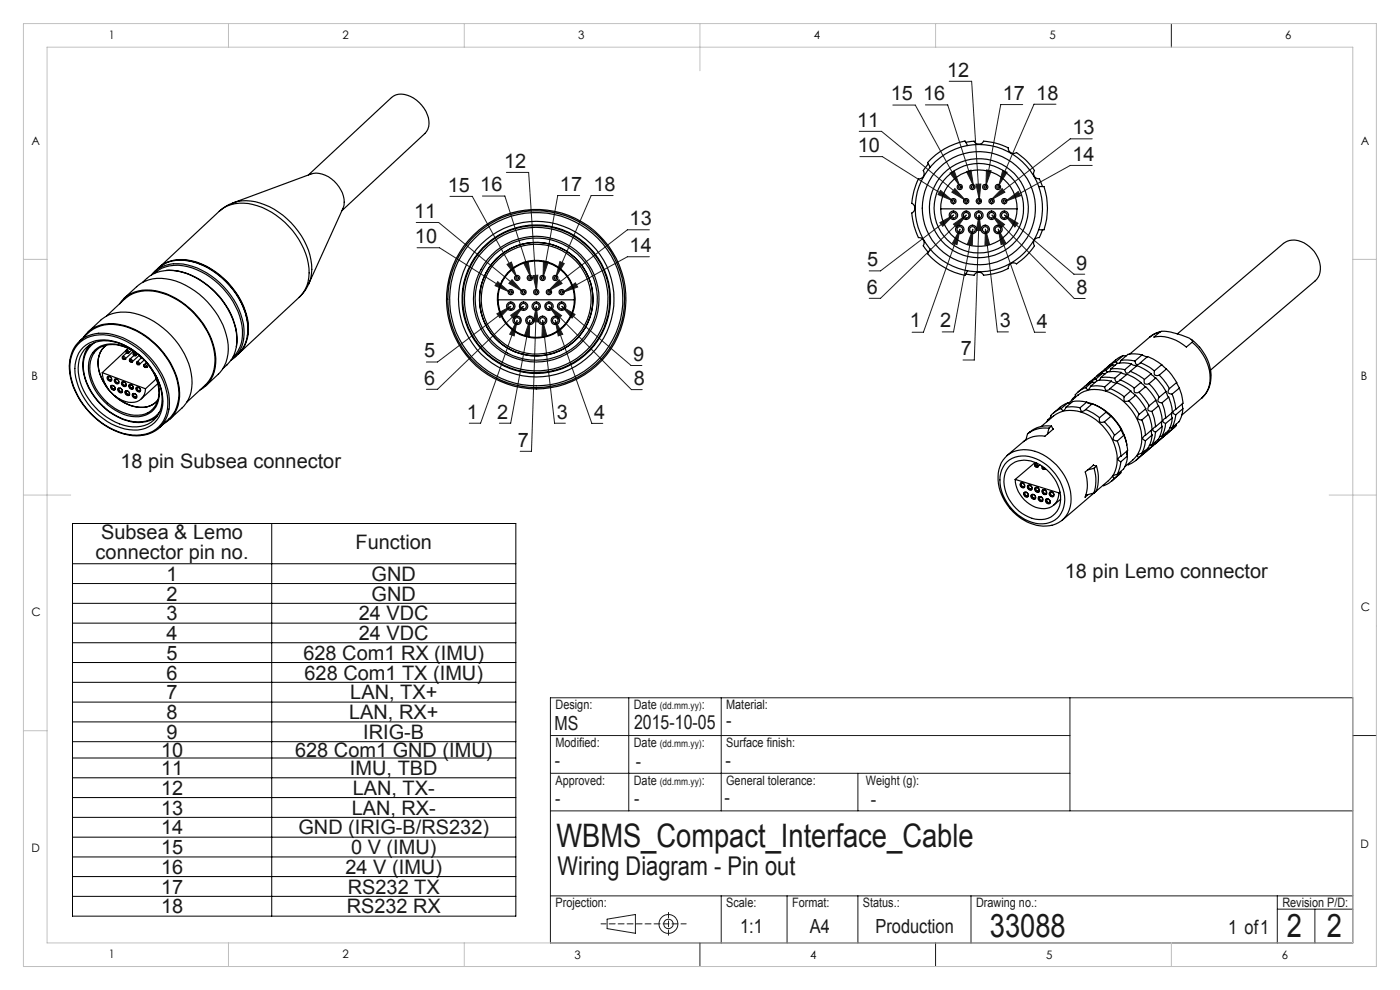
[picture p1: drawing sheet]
<svg xmlns="http://www.w3.org/2000/svg" width="297mm" height="210mm" viewBox="0 0 297 210" stroke-linecap="round" stroke-linejoin="round" font-family="sans-serif">
<g fill="none" stroke="#191924" stroke-width=".21">
<path d="M201.4 17.2h4.7l1.7 25.2M248.5 5v5M107.4 36.6h4.7l1.7 25.1M182.3 27.9h4.7l17.8 14.6M182.4 33.2h4.8l14.9 9.4M189.4 22.3h4.8l9.4 17.1M196.3 22.3h4.7l5.5 17.1M201.5 36.7l.9-.5 1.2 3.2zM202.6 40l2.2 2.5-2.9-1.7zM205 36.4l1-.3 .5 3.3zM207 39.1l1.1-.1-.3 3.4zM209.3 36l1 .2-1.1 3.2z"/>
<path d="M212.6 40l.6 .8-2.9 1.6zM212.7 36.2l.9 .3-1.7 2.9zM217 22.2h-4.7l-3.1 17.2M224 22.1h-4.6l-7.5 17.3M231.7 35.1h-4.7l-13.6 7.6M231.7 29.4h-4.7l-16.7 13M88.3 47.2h4.8l17.7 14.6M88.5 52.6h4.7l14.9 9.3M95.5 41.7h4.7l9.4 17M102.3 41.6h4.8l5.5 17.1M105.6 59.8l2.5 2.1-3.1-1.3zM107.6 56.1l.9-.5 1.1 3.1z"/>
<path d="M108.6 59.3l2.2 2.5-2.9-1.7zM111.1 55.7l.9-.3 .6 3.3zM113.1 58.4h1l-.3 3.3zM115.3 55.4l1 .2-1.1 3.1zM118.6 59.3l.6 .8-2.9 1.6zM118.8 55.5l.9 .4-1.8 2.8zM123 41.5h-4.7l-3.1 17.2M130.1 41.5h-4.7l-7.5 17.2M137.8 48.7h-4.7l-16.8 13M137.8 54.5h-4.7l-13.7 7.5M199.4 47.2l2.9-1.6-2.3 2.4zM199.5 40.4l2.6 2.2-3.1-1.3z"/>
<path d="M202.3 47.5l2.7-1.9-2 2.7zM202.3 45.6l-15.5 11.9h-2.4M203.7 48.6l-7.8 21.9h-2.4M203.7 48.6l-.7 3.3-.9-.3zM205 45.6l-18.2 17.7h-2.4M206.4 48.6l-4.1 21.8h-2.4M206.4 48.6l-.1 3.4-1.1-.2zM207.7 45.6l-1 30.8h-2.4M207.7 45.6l.4 3.3h-1zM209.1 48.6l2.5 21.8h2.3M209.1 48.6l.8 3.2-.9 .2zM210.4 45.6l17.5 17.7h2.3"/>
<path d="M210.4 45.6l2.7 2-.7 .7zM211.8 48.6l7.7 21.9h2.3M211.8 48.6l1.6 3-1 .3zM213.1 45.6l14.7 12.6h2.3M213.1 45.6l2.9 1.8-.7 .7zM213.4 42.7l2.6-2.1 .5 .9zM105.4 66.6l3-1.6-2.4 2.4zM108.3 66.9l2.8-1.9-2.1 2.6zM108.4 65l-15.6 11.8h-2.3M109.7 68l-.6 3.3-1-.4zM109.7 68l-7.7 21.8h-2.4M111.1 65l-18.3 17.6h-2.3"/>
<path d="M112.4 68l-.1 3.3-1-.2zM112.4 68l-4.1 21.8h-2.4M113.8 65l.4 3.3h-1.1zM113.8 65l-1.1 30.7h-2.4M115.1 68l.9 3.2-1 .1zM115.1 68l2.6 21.8h2.2M116.5 65l2.6 1.9-.7 .8zM116.5 65l17.4 17.6h2.3M117.8 68l1.6 2.9-1 .4zM117.8 68l7.8 21.8h2.3M119.2 65l2.8 1.7-.6 .8zM119.2 65l14.7 12.5h2.3"/>
<path d="M119.4 62l2.7-2 .5 .9zM116.8 156h110.2M116.8 148h170.2v52h-170.2zM133.4 148v24M153 148v24M227 148v24M286.9 156h5.1M116.8 172h170.2M116.8 164h110.2M182 164v8M116.8 190h170.2M128.8 195l6-1v4l-6-1z"/>
<path d="M153 190v10M167 190v10M182 190v10M206 190v10M271 190v10M271 192.9h16M278.9 192.9v7.1M148.5 200v5M198.5 200v5"/>
<circle cx="141.8" cy="196" r="2.01"/>
<circle cx="141.8" cy="196" r="1"/>
</g>
<g fill="none" stroke="#000" stroke-width=".21">
<path d="M15.4 111h94v83.3h-94zM15.4 119.6h94M57.6 111v83.3M15.4 123.8h94M15.4 128h94M15.4 132.2h94M15.4 136.3h94M15.4 140.5h94M15.4 144.7h94M15.4 148.9h94M15.4 153.1h94M15.4 157.3h94"/>
<path d="M15.4 160.8h94M15.4 165h94M15.4 169.2h94M15.4 173.4h94M15.4 177.6h94M15.4 181.8h94M15.4 185.9h94M15.4 190.1h94"/>
</g>
<path d="M127.5 196h18.1" fill="none" stroke="#191924" stroke-width=".21" stroke-dasharray="1.3 .6" stroke-dashoffset=".2"/>
<path d="M141.8 193.5v4.9" fill="none" stroke="#191924" stroke-width=".21" stroke-dasharray="1.3 .6" stroke-dashoffset=".1"/>
<g fill="none" stroke="#c0c0c0" stroke-width=".21">
<path d="M5 5h287v200h-287zM10 10h277v190h-277zM48.5 5v5M98.5 5v5M148.5 5v10M198.5 5v5M5 55h5M287 55h5M5 105h10M282 105h10M5 155h5M48.5 200v5"/>
<path d="M98.5 200v5M248.5 200v5"/>
</g>
<g fill="#191924">
<path d="M109.7 68l-.6 3.3-1-.4zM112.4 68l-.1 3.3-1-.2zM115.1 68l.9 3.2-1 .1zM117.8 68l1.6 2.9-1 .4zM105.4 66.6l3-1.6-2.4 2.4zM108.3 66.9l2.8-1.9-2.1 2.6zM113.8 65l.4 3.3h-1.1zM116.5 65l2.6 1.9-.7 .8zM119.2 65l2.8 1.7-.6 .8zM105.6 59.8l2.5 2.1-3.1-1.3zM108.6 59.3l2.2 2.5-2.9-1.7zM113.1 58.4h1l-.3 3.3zM118.6 59.3l.6 .8-2.9 1.6zM119.4 62l2.7-2 .5 .9zM107.6 56.1l.9-.5 1.1 3.1zM111.1 55.7l.9-.3 .6 3.3zM115.3 55.4l1 .2-1.1 3.1zM118.8 55.5l.9 .4-1.8 2.8z"/>
<path d="M199.5 40.4l2.6 2.2-3.1-1.3zM207 39.1l1.1-.1-.3 3.4zM205 36.4l1-.3 .5 3.3zM201.5 36.7l.9-.5 1.2 3.2zM202.6 40l2.2 2.5-2.9-1.7zM199.4 47.2l2.9-1.6-2.3 2.4zM202.3 47.5l2.7-1.9-2 2.7zM203.7 48.6l-.7 3.3-.9-.3zM206.4 48.6l-.1 3.4-1.1-.2zM207.7 45.6l.4 3.3h-1zM209.1 48.6l.8 3.2-.9 .2zM211.8 48.6l1.6 3-1 .3zM210.4 45.6l2.7 2-.7 .7zM213.1 45.6l2.9 1.8-.7 .7zM213.4 42.7l2.6-2.1 .5 .9zM212.6 40l.6 .8-2.9 1.6zM212.7 36.2l.9 .3-1.7 2.9zM209.3 36l1 .2-1.1 3.2z"/>
</g>
<g fill="none" stroke="#000" stroke-width=".25">
<path d="M65.4 37.1l17.6-16.4a3.8 3.8 0 0 1 4.7 .1 6.3 6.3 0 0 1 3.2 6l-.4 1.1-.4 .4-17.6 16.4M196.9 34.8l-1 1.4a1.13 1.13 0 0 1 0 1.2 1.13 1.13 0 0 1-1.1 .6 14.4 14.4 0 0 0-1.4 5.1 1.12 1.12 0 0 1 .7 1.1 1.12 1.12 0 0 1-.7 1 14.4 14.4 0 0 0 1.4 5.2 1.11 1.11 0 0 1 1.1 .5 1.11 1.11 0 0 1 0 1.2l1 1.4M204.9 30.2l1.8-.3a1.11 1.11 0 0 0 1 .7 1.11 1.11 0 0 0 1-.7 14.4 14.4 0 0 1 5.2 1.5 1.14 1.14 0 0 0 .6 1 1.14 1.14 0 0 0 1.2 0 13.4 13.4 0 0 1 3.8 3.8 1.13 1.13 0 0 0-.1 1.2 1.13 1.13 0 0 0 1.1 .6l.7 1.6M205.3 30.9l-.6-1a14.7 14.7 0 0 0-7.9 4.6l.5 1M220.3 39.6h1.2a14.6 14.6 0 0 1 0 9.1h-1.2M30.2 59.9a8.4 8.4 0 0 1 9.6-1.8 16.5 16.5 0 0 1 10.4 13.6 7.2 7.2 0 0 1-2.9 6.5M32.1 58.3a7.7 7.7 0 0 1 8.8-1.8 16.5 16.5 0 0 1 10.9 13.2 7 7 0 0 1-2.8 6.7M32.7 58a7.8 7.8 0 0 1 8-1.2 16.3 16.3 0 0 1 10.7 13.2 7.1 7.1 0 0 1-2 5.9M32.7 57.6a8.2 8.2 0 0 1 9.5-1.7 16.5 16.5 0 0 1 10.4 13.6 7.3 7.3 0 0 1-2.9 6.4M33.6 56.9a7.4 7.4 0 0 1 7.2-1.6 16.5 16.5 0 0 1 11.9 13.6 7.3 7.3 0 0 1-2.1 6.2M35.3 57.4a13.9 13.9 0 0 1 10.5 4.7 13.9 13.9 0 0 1 4.4 11.4M37.7 55.2a13.9 13.9 0 0 1 11.2 5.5 13.4 13.4 0 0 1 3.6 10.5"/>
<path d="M46.5 44.8a7.9 7.9 0 0 1 8.1-1.1 16.5 16.5 0 0 1 10.9 13.2 7.2 7.2 0 0 1-2 6.1M46.5 44.8l-12.8 12M49.5 43a8.7 8.7 0 0 0-3 1.8M49.5 43l16.4-6.1a5.6 5.6 0 0 1 6 2.7 4.8 4.8 0 0 1 .8 4.6l-7.2 16M49.5 43a10.3 10.3 0 0 1 8.6 1.4 15.8 15.8 0 0 1 8 12.7 6.9 6.9 0 0 1-.6 3.1M197.4 52.8l-.6 1a14.7 14.7 0 0 0 7.9 4.6l.6-1M199.6 44.3a8.1 8.1 0 0 0 8.1 8 8.1 8.1 0 0 0 8.1-8M199.6 44.3a8.1 8.1 0 0 1 8.1-8.3 8.1 8.1 0 0 1 8.1 8.3M199.6 44.3h16.2M221.2 48.7l-.7 1.7a1.1 1.1 0 0 0-1.1 .5 1.1 1.1 0 0 0 .1 1.2 14.1 14.1 0 0 1-3.8 3.9 1.11 1.11 0 0 0-1.2-.1 1.11 1.11 0 0 0-.6 1.1 14.4 14.4 0 0 1-5.2 1.4 1.11 1.11 0 0 0-1-.7 1.11 1.11 0 0 0-1 .7l-1.8-.3M14.9 76.3a12.7 12.7 0 0 0 2.7 9.5 14.8 14.8 0 0 0 12.2 6.6M14.9 76.3a6.7 6.7 0 0 1 8.1-5.5 16.5 16.5 0 0 1 12.9 13.8 6.7 6.7 0 0 1-6.1 7.8"/>
<path d="M16.8 72.4a10.7 10.7 0 0 1 4.5-3.3 11.8 11.8 0 0 1 10.6 3 15.7 15.7 0 0 1 6.1 11.6 7.3 7.3 0 0 1-2.2 5.2l-1.9 1.8M17 72.6a8.4 8.4 0 0 1 8.9-.6 16.3 16.3 0 0 1 9.7 12.8 6.5 6.5 0 0 1-7.5 7.5 15.9 15.9 0 0 1-13.3-14.3 7.2 7.2 0 0 1 2.2-5.4zM17.6 73.7a7.5 7.5 0 0 1 8.2-.8 14.4 14.4 0 0 1 8.8 12.3 5.9 5.9 0 0 1-7.2 5.9 14.3 14.3 0 0 1-11.5-12.9 6.5 6.5 0 0 1 1.7-4.5zM17.7 71.6a7.1 7.1 0 0 1 7.7-2.7 16.6 16.6 0 0 1 12.7 14.3 7 7 0 0 1-3.4 6.7M18.7 73.7a7.8 7.8 0 0 0-.3 7.6 13.2 13.2 0 0 0 11 8.3h.7M18.7 70.4l2.6-2.5a8.1 8.1 0 0 1 8.3-1.1 16.9 16.9 0 0 1 11.1 13.5 7.3 7.3 0 0 1-2.1 6.2l-2.6 2.5M19.2 73.1l-.5 .6M20.1 74.3a5.9 5.9 0 0 1 6.7-.6 11.8 11.8 0 0 1 7 9.7 4.8 4.8 0 0 1-6 4.9 11.6 11.6 0 0 1-9-10.7 4.8 4.8 0 0 1 1.3-3.3zM20.2 72.6a6 6 0 0 0-2.3 6.8 13.6 13.6 0 0 0 10.4 10.1 5.6 5.6 0 0 0 5.6-2.2M20.5 74.2a5.7 5.7 0 0 1 5.8-.7 11.4 11.4 0 0 1 7.4 9.9 4.7 4.7 0 0 1-6 4.6 11.4 11.4 0 0 1-8.6-9.8 5.2 5.2 0 0 1 1.4-4zM21.7 79a6.7 6.7 0 0 0 6.8 6.3 2.84 2.84 0 0 0 2.4-2.8M21.7 79l9.2 3.5"/>
<path d="M22.6 67.1l3.9-3.7a8 8 0 0 1 8.1-1.1 16.7 16.7 0 0 1 11 13.3 7.2 7.2 0 0 1-2.1 6.1l-3.9 3.6M22.9 79.9a.64 .64 0 0 1 .6 .2 .64 .64 0 0 1 .1 .7 .63 .63 0 0 1-.7-.2 .63 .63 0 0 1 0-.7zM22.9 79.9a.71 .71 0 0 0 .8 .8M23.4 80l-.2-.1a.34 .34 0 0 0-.1 .5 .34 .34 0 0 0 .6 0l-.1-.2M25.4 64.4a7.1 7.1 0 0 1 7.7-2.7 16.7 16.7 0 0 1 12.7 14.4 7 7 0 0 1-3.4 6.6M26 75.6a.38 .38 0 0 0 0 .5 .38 .38 0 0 0 .5 .1M26 75.6a.39 .39 0 0 1 .5 .1 .39 .39 0 0 1 0 .5M26.4 63.2l2.6-2.4a7.6 7.6 0 0 1 7.3-1.5 16.9 16.9 0 0 1 12.1 13.8 7.5 7.5 0 0 1-2.1 6.3l-2.6 2.4M26.5 76.2h.1M26.8 74.3a.38 .38 0 0 0 0 .5 .38 .38 0 0 0 .5 .1M26.8 74.3a.4 .4 0 0 1 .4 .1 .4 .4 0 0 1 .1 .5M26.8 74.3l.4-.4-5.5 5.1"/>
<path d="M26.9 74.8l-.9 .8M27.3 74.9h.1M27.5 76.2a.38 .38 0 0 0 .1 .5 .38 .38 0 0 0 .4 .1M27.5 76.2a.4 .4 0 0 1 .5 .1 .4 .4 0 0 1 0 .5M27.9 74.3l-.6 .6M28 76.8h.1M28.3 74.9a.37 .37 0 0 0 .1 .4 .37 .37 0 0 0 .4 .1M28.3 74.9a.39 .39 0 0 1 .5 .1 .39 .39 0 0 1 0 .4M28.3 74.5l-1.8 1.7M28.4 74.4a9.1 9.1 0 0 0-8.8-1.5 6 6 0 0 0-2.8 7 13.7 13.7 0 0 0 11.3 10.6 5.7 5.7 0 0 0 6.3-6.7 12.5 12.5 0 0 0-1.7-4.8M28.4 75.4l-.9 .8M28.5 74.6l-.2 .3"/>
<path d="M28.8 75.4v.1M29.1 76.8a.37 .37 0 0 0 0 .5 .37 .37 0 0 0 .5 0M29.1 76.8a.39 .39 0 0 1 .4 .1 .39 .39 0 0 1 .1 .4M29.2 75.1l-.4 .3M29.5 75.4l-1.5 1.4M29.6 77.3v.1M29.8 75.6h-.1a.44 .44 0 0 0 .6 .5M29.9 75.7v.2h.2M29.9 76l-.8 .8M30.6 77.4a.38 .38 0 0 0 0 .4 .38 .38 0 0 0 .5 .1M30.6 77.4a.39 .39 0 0 1 .4 .1 .39 .39 0 0 1 .1 .4M30.6 76.4l-1 .9"/>
<path d="M31.1 77.9h.1M31.1 76.9l-.5 .5M31.5 77.5l-.4 .4M63.5 63l-12.8 12M65.5 60.2a7.7 7.7 0 0 1-2 2.8M105.7 63.6a8.1 8.1 0 0 0 8.1 8 8.1 8.1 0 0 0 8-8M105.7 63.6a8.1 8.1 0 0 1 8.1-8.2 8.1 8.1 0 0 1 8 8.2M105.7 63.6h16.1M233.9 79.2l.6 .1M233.9 79.2l-1.2 .6-1.9 1.5M233.9 79.2l-1.4 1.2M234.6 78.6l-1.2 .6-.8 .6"/>
<path d="M234.6 78.6l.3 .3M234.9 78.9l1.5-.1 1.5 .2M234.9 78.9l-1.4 1.2M235.6 78.3l-.3 .6M235.6 78.3l1.5-.1 1.5 .2M236 77.4l.6 .1M236 77.4l-1.2 .6-1.8 1.5M236 77.4l-1.4 1.2M236.7 76.7l-1.4 .8-.5 .5M236.7 76.7l.3 .4M237.8 76.5l-.3 .5M237.8 76.5l1.4-.1 1.6 .2"/>
<path d="M237.9 79l1 .5M237.9 79l-1.4 1.2M238.3 75.4l.6 .1M238.3 75.4l-1.2 .7-2 1.6M238.3 75.4l-1.6 1.3M238.6 78.4l.1 .2a.58 .58 0 0 0 .4 .6 .58 .58 0 0 0 .7-.4M239.8 78.8l1.9 .9 1.1 .8M239.8 78.8l1.4-1.2 1.5 .7 1.5 1M240 77.2l1.1 .4M240 77.2a6.5 6.5 0 0 0-3-.1l-1.4 1.2M240 77.2l-1.4 1.2M240.8 76.6a.62 .62 0 0 0 .6 .7l.5-.4"/>
<path d="M241.9 76.9l1.9 1 1.1 .8M241.9 76.9l1.6-1.3 1.1 .6 1.9 1.2M242.3 75.3l1.2 .4M242.3 75.3l-1.5-.2-1.5 .1-1.5 1.3M242.3 75.3l-1.5 1.3M244.2 79.3l1 .9M244.2 79.3l-1.4 1.2M244.9 78.7a.7 .7 0 0 0 .1 .9 .7 .7 0 0 0 .9 0M245.9 79.6l.9 1 1.3 1.8M246 70.5l-1.2 1a8.3 8.3 0 0 1 6.9 2.1l1.2-1M246 70.5a4.4 4.4 0 0 1 3.3 .2l1.4 .4a4 4 0 0 1 2.3 1.2l-.1 .3M246 70.5a4.4 4.4 0 0 0-2.1 1l-4.2 3.6"/>
<path d="M246.4 70.3l-1.3 .4-1.3 .9M246.5 77.4l.9 .9M246.5 77.4l-1.6 1.3M247.4 78.3l1.2 1.3 1 1.5M247.4 78.3l-1.5 1.3M249.8 70.8l22.5-19.2a4.3 4.3 0 0 1 5.5 .7 5.5 5.5 0 0 1 1.8 6.5l-.6 .8-22.2 18.9M252.7 72a9.7 9.7 0 0 1 4 9.6 5.3 5.3 0 0 1-1.7 2.8M252.9 72.6a9.7 9.7 0 0 1 3.6 9.2 4.9 4.9 0 0 1-1.6 2.6l-4.2 3.6M22.9 82.4a7.8 7.8 0 0 1-1.7-7.5l.8-1.2 .6-.5a4.6 4.6 0 0 0-1.7 5.2 10.6 10.6 0 0 0 8.7 8 4.3 4.3 0 0 0 3.9-1.5 4.7 4.7 0 0 1-5.3 1.2l-.8-.2a10.2 10.2 0 0 1-3.1-1.9M23.5 81.9a.59 .59 0 0 1 .8 .1 .59 .59 0 0 1 0 .7l-.2 .1-.5-.3zM23.6 81.8a.71 .71 0 0 0 .8 .8M24.2 81.9l-.2-.1a.35 .35 0 0 0-.1 .6 .35 .35 0 0 0 .5-.1l-.1-.2"/>
<path d="M24.4 80.4a.62 .62 0 0 1 .7 .2 .62 .62 0 0 1 0 .8 .63 .63 0 0 1-.7-.2 .63 .63 0 0 1 0-.8zM24.4 80.4a.71 .71 0 0 0 .8 .9M24.9 80.5h-.2a.35 .35 0 0 0-.1 .5 .35 .35 0 0 0 .6 0v-.3M25.1 82.3a.64 .64 0 0 1 .7 .3 .64 .64 0 0 1 0 .7 .65 .65 0 0 1-.7-.2 .65 .65 0 0 1 0-.8zM25.1 82.3a.71 .71 0 0 0 .8 .9M25.7 82.4h-.2a.35 .35 0 0 0-.1 .5 .35 .35 0 0 0 .5 0v-.3M25.8 81.1a.56 .56 0 0 1 .8 .1 .56 .56 0 0 1-.1 .8l-.6-.3zM25.9 81a.68 .68 0 0 0 .8 .9M26.5 81.1a.29 .29 0 0 0-.5 .1 .29 .29 0 0 0 .2 .4l.4 .1 .1-.4M26.5 83a.56 .56 0 0 1 .8 .1 .56 .56 0 0 1-.1 .8l-.6-.3zM26.7 82.9a.66 .66 0 0 0 .8 .9M27.2 83a.29 .29 0 0 0-.4 .1 .29 .29 0 0 0 .2 .4h.4v-.3"/>
<path d="M27.4 81.6a.63 .63 0 0 1 .7 .2 .63 .63 0 0 1 .1 .7 .64 .64 0 0 1-.7-.2 .64 .64 0 0 1-.1-.7zM27.4 81.6v.4l.3 .3 .6 .1M28 81.7l-.1-.1a.33 .33 0 0 0-.2 .6 .33 .33 0 0 0 .6-.1l-.1-.2M28.1 83.6a.59 .59 0 0 1 .7 .1 .59 .59 0 0 1 .1 .7l-.6-.1-.2-.3zM28.2 83.5l.1 .6 .3 .2h.4M28.7 83.6l-.1-.1a.33 .33 0 0 0-.2 .6 .33 .33 0 0 0 .6-.1l-.1-.2M29 82.2a.57 .57 0 0 1 .7 .2 .57 .57 0 0 1-.2 .7l-.5-.2-.2-.5zM29 82.2a.67 .67 0 0 0 .8 .8M29.5 82.3l-.1-.1a.35 .35 0 0 0-.3 .5 .35 .35 0 0 0 .6 .1v-.3M33.2 80.4l-2.3 2.1M33.3 88.3a5.3 5.3 0 0 1-3.1 1.3M33.5 81.4l-3.5 3.2"/>
<path d="M213.6 98a6 6 0 0 1 7-.3 9.9 9.9 0 0 1 5.2 9.1 4.9 4.9 0 0 1-6.9 4 9.9 9.9 0 0 1-6.7-9.8 5.2 5.2 0 0 1 1.4-3zM214.3 98.7a5.4 5.4 0 0 1 6.5 0 8.2 8.2 0 0 1 4 8.6 4.3 4.3 0 0 1-5.9 2.7 8.6 8.6 0 0 1-5.8-9.1 4.2 4.2 0 0 1 1.2-2.2zM217.7 93.2l-.5 .5M218 92l-.4 1.3M219.6 98.5a.39 .39 0 0 0 0 .4 .39 .39 0 0 0 .5 .2M219.6 98.5a.39 .39 0 0 1 .5 .1 .39 .39 0 0 1 0 .5M219.6 98.1l-4.2 3.6M219.9 98.2l-.3 .3M220.1 99.1h.1M220.6 98.6l-.5 .5M220.9 90.5l2.5-2.2a6.5 6.5 0 0 1 7.6-.2 11 11 0 0 1 6 10.2 5.3 5.3 0 0 1-1.9 3.7l-9.7 8.3M221.2 98.9a.37 .37 0 0 0-.1 .5 .37 .37 0 0 0 .5 .1"/>
<path d="M221.6 99.5h.1M221.7 99.3l-.1 .2M221.8 99.4l-.2 .1M222.3 89l-.2 .5M222.3 89l.2 .1M222.5 90.8a6.1 6.1 0 0 0-4.5 1.2M222.5 90.8l-.3 1.3M222.9 88.5l-.6 .5M223.1 90.4a6.1 6.1 0 0 0-5.1 1.6M223.1 90.4l-.6 .4M223.1 90.4l.3 .6M223.4 91l-1.7 1.5a5.6 5.6 0 0 0-4.6 1.2l-3.5 2.9"/>
<path d="M223.4 91h.1M225.1 86.7a5 5 0 0 0-2.2 1.5l-.1 .6M226.1 86.4a.63 .63 0 0 1-.7 .6l-.3-.3M226.1 86.4l1.5-.1 1.5 .2M226.6 85.4l.5 .1M226.6 85.4l-1.3 .7-1.8 1.5M226.6 85.4l-1.5 1.3M226.7 85.5l1.9-1.7a6.5 6.5 0 0 1 7.5-.2 11.1 11.1 0 0 1 6.1 10.3 5.7 5.7 0 0 1-1.9 3.7l-1.7 1.4M227.5 84.6l-.2 .4M227.5 84.6l.2 .1M228.1 84l-.6 .6M229.1 86.5l.1 .1a.58 .58 0 0 0 .4 .7 .58 .58 0 0 0 .7-.4"/>
<path d="M230.3 86.9l1.5 .7 1.5 1M230.3 86.9l1.4-1.3 1.6 .8 1.4 1M230.3 82.2a5.1 5.1 0 0 0-2.2 1.5l-.1 .7M230.5 85.3l1.1 .4M230.5 85.3l-1.5-.2-1.5 .1-1.4 1.2M230.5 85.3l-1.4 1.2M230.7 85.4a11.4 11.4 0 0 1 8.3 9M231.4 81.9l-.6 .7-.5-.4M231.4 81.9a6.6 6.6 0 0 1 3 .2M231.7 81l.6 .1M231.7 81l-1.2 .6-1.8 1.6M231.7 81l-1.4 1.2"/>
<path d="M231.9 98.7h.1M232 98.7l-1.8 1.4a7.8 7.8 0 0 1 0 5.4l.6-.6M232 98.7l.6 .2M232.1 99.3a8.7 8.7 0 0 1 0 5.3M232.1 99.3l-1.4 .4M232.5 80.4l-1.3 .6-.7 .7M232.5 80.4l.2 .3M232.6 98.9a8.7 8.7 0 0 1 0 5.2l-.5 .5M232.6 98.9l-.5 .4M233.3 88.6a.68 .68 0 0 0 .1 .9 .68 .68 0 0 0 .9 0M233.5 80.1l-.3 .6M233.5 80.1l1.8-.1 1.2 .2"/>
<path d="M234.3 89.5l1.2 1.3 .9 1.5M234.4 82.1l.3 .7 .6-.2 .2-.2M234.7 87.4l1 .9M234.7 87.4l-1.4 1.2M235.5 82.4l1.5 .8 1.5 1M235.5 82.4l1.4-1.2 1.5 .7 1.5 1M235.7 88.3l1.2 1.3 1 1.5M235.7 88.3l-1.4 1.2M235.8 80.8l.9 .5M235.8 80.8l-1.6-.2-1.4 .1-1.4 1.2M235.8 80.8l-1.4 1.3M236.4 92.3v.2a.59 .59 0 0 0-.2 .7 .59 .59 0 0 0 .7 .3h.1"/>
<path d="M236.5 80.2l.4 .8 .7-.4M237 93.5l.6 1.7 .2 1.6M237.6 80.6l1.6 .7 1.4 1M237.6 80.6l1.5-1.2 1.5 .7 1.4 1M237.8 96.8h-.1a.57 .57 0 0 0-.5 .6 .57 .57 0 0 0 .6 .6M237.8 98l-.2 1.1-.6 1.6M237.9 91.1l.5 1.2M237.9 91.1l-1.5 1.2M238.4 92.3l.6 1.6 .2 1.7-1.4 1.2M238.4 92.3l-1.4 1.2M238.5 84.2l.1 .9 .9-.1M239 95.7l.2 1"/>
<path d="M239.1 95.6v.9M239.2 96.7a6.1 6.1 0 0 1-.8 2.8l-1.4 1.2M239.2 96.7l-1.4 1.3M239.5 85l1.4 1.8 .8 1.1M239.9 82.9l1 .9M239.9 82.9l-1.4 1.3M240.6 82.3l.1 .9h.9M240.9 83.8l.9 1 1.3 1.9M240.9 83.8l-1.4 1.2M241.6 97.1l-1.6 1.2-.6 .3-.2-.1M241.6 83.2l1.2 1.4 1 1.5M241.7 87.9l-.3 .5v.4l.8 .3"/>
<path d="M242 81.1l1 .9M242 81.1l-1.4 1.2M242.1 96.2l-.8 .4 .3 .5M242.2 89.1l.7 2 .1 1.2M242.8 80.5l-.1 .1a.64 .64 0 0 0 .2 .9 .64 .64 0 0 0 .9-.1M243 95.6v.3M243 92.3l-.6 .6 .1 .3 .5 .3M243 93.5a6.4 6.4 0 0 1-.9 2.7M243 95.9l-2 1.7M243 95.9l-1.4 1.2M243 82l1.2 1.4 1 1.5M243 82l-1.4 1.2"/>
<path d="M243.1 86.7l.5 1.2M243.1 86.7l-1.4 1.2M243.6 95l.1 .2M243.6 87.9l.7 2 .1 1.2-1.4 1.2M243.6 87.9l-1.4 1.2M243.7 95.2l-.9 .9M243.8 81.4l1.2 1.4 .9 1.5M243.8 86.1l-.2 .2a.63 .63 0 0 0 0 .8 .63 .63 0 0 0 .8 .2M244.3 91.3l.1 1M244.3 94.4l-.5 .1M244.4 87.3l.5 1.6 .2 1.6M244.4 92.3l-.2 1.1-.6 1.6-1.5 1.2"/>
<path d="M244.4 92.3l-1.4 1.2M245.1 93.7v.3M245.1 90.5l-.6 .6 .2 .3 .4 .3M245.1 91.7l-.3 1.8-.5 .9M245.1 94l-2 1.8M245.1 94l-1.4 1.2M245.2 80.2l1.5 1.7 .7 1.1M245.2 80.2l-1.4 1.2M245.2 84.9l.6 1.2M245.2 84.9l-1.4 1.2M245.7 93.2l.2 .2M245.8 86.1l.6 2 .2 1.2-1.5 1.2"/>
<path d="M245.8 86.1l-1.4 1.2M245.9 93.4l-1 .9M245.9 84.3a.65 .65 0 0 0-.2 .8 .65 .65 0 0 0 .8 .3M246.4 89.5l.2 .9M246.5 92.6l-.5 .1M246.5 85.4l.6 1.7 .2 1.6M246.6 90.4a6.3 6.3 0 0 1-.9 2.8l-1.4 1.2M246.6 90.4l-1.5 1.3M247.3 89.8a6.1 6.1 0 0 1-.8 2.8M247.3 91.9v.3M247.3 92.2l-2 1.8M247.3 92.2l-1.4 1.2"/>
<path d="M247.3 88.7a.58 .58 0 0 0-.6 .5 .58 .58 0 0 0 .6 .6M247.4 83l-.1 .2 .6 1M247.4 83l-1.5 1.3M247.8 91.4l.2 .2M247.9 91.4l-1.4 1.2M247.9 84.2l.7 2.1 .1 1.2-1.4 1.2M247.9 84.2l-1.4 1.2M248 91.6l-.9 .8M248.1 82.4l-.1 .1a.62 .62 0 0 0-.2 .9 .62 .62 0 0 0 .8 .2M248.6 87.6l-.1 .6 .2 .4M248.6 90.8h-.5M248.6 83.6l.7 2 .1 1.2"/>
<path d="M248.7 88.6a6.4 6.4 0 0 1-.8 2.8M248.7 88.6l-1.4 1.2M249.4 86.8l-.1 .1a.55 .55 0 0 0-.5 .6 .55 .55 0 0 0 .6 .5M249.4 88l-.2 1.1-.6 1.7M249.5 90.3l-2.1 1.8M249.5 90.3l-1.5 1.3M249.6 89.9l-.1 .4M249.6 81.1l.6 1.2M249.6 81.1l-1.5 1.3M250.2 82.3l.5 1.7 .3 1.5-1.6 1.3M250.2 82.3l-1.6 1.3M250.8 85.6l.1 1.1"/>
<path d="M250.9 86.7a6.1 6.1 0 0 1-.8 2.8l-1.5 1.3M250.9 86.7l-1.5 1.3M215.4 101.7a6.4 6.4 0 0 0 6.7 6.1 3.1 3.1 0 0 0 2.5-3.2M215.4 101.7l9.2 2.9M216.5 102.5a.59 .59 0 0 1 .8 .2 .59 .59 0 0 1-.2 .8l-.6-.3-.1-.4zM216.6 102.4a.66 .66 0 0 0 .1 .7 .66 .66 0 0 0 .6 .3M217.2 104.6a.55 .55 0 0 1 .8 0 .55 .55 0 0 1-.1 .8l-.6-.2-.2-.4zM217.3 104.4a.66 .66 0 0 0 .1 .7 .66 .66 0 0 0 .7 .2M218.1 103a.57 .57 0 0 1 .7 .2 .57 .57 0 0 1-.1 .8l-.4-.2-.3-.3zM218.1 102.9a.66 .66 0 0 0 .1 .7 .66 .66 0 0 0 .7 .2M218.7 105a.56 .56 0 0 1 .9 .1 .56 .56 0 0 1-.2 .8l-.6-.3zM218.9 104.9a.65 .65 0 0 0 .1 .7 .65 .65 0 0 0 .6 .2"/>
<path d="M219.6 103.4a.59 .59 0 0 1 .8 .3 .59 .59 0 0 1-.2 .7l-.6-.2-.1-.5zM219.7 103.4a.65 .65 0 0 0 .1 .7 .65 .65 0 0 0 .7 .2M220.3 105.5a.56 .56 0 0 1 .8 .1 .56 .56 0 0 1-.2 .8l-.5-.3zM220.4 105.4a.66 .66 0 0 0 .1 .7 .66 .66 0 0 0 .7 .2M221.1 104a.56 .56 0 0 1 .8 .1 .56 .56 0 0 1-.1 .8l-.6-.3zM221.2 103.9a.66 .66 0 0 0 .1 .7 .66 .66 0 0 0 .7 .2M221.9 105.9a.59 .59 0 0 1 .8 .2 .59 .59 0 0 1-.2 .8l-.6-.3-.1-.4zM222 105.9a.65 .65 0 0 0 .1 .6 .65 .65 0 0 0 .6 .2M222.7 104.4a.54 .54 0 0 1 .9 .2 .54 .54 0 0 1-.5 .8l-.4-.3a.47 .47 0 0 1 0-.7zM222.8 104.4a.62 .62 0 0 0 .1 .7 .62 .62 0 0 0 .6 .2M223.2 111.4a9.4 9.4 0 0 1-9.5-4.3 8.6 8.6 0 0 1-.9-9.6 6.4 6.4 0 0 1 8.4-1.1 11.1 11.1 0 0 1 6 10.3 5.3 5.3 0 0 1-4 4.7M224.9 104.4l-.3 .2"/>
<path d="M225 105.9l-1.5 1.3M232.1 104.6l-1.8 .4M236.4 101.5a4 4 0 0 1-2.4 1.5M237 100.7h-.2a.51 .51 0 0 0-.7 .5l.3 .3M237.8 100v.3M237.8 100.3l-2 1.8M237.8 100.3l-1.4 1.2"/>
<circle cx="203.6" cy="39.6" r=".56"/>
<circle cx="203.6" cy="39.6" r=".26"/>
<circle cx="206.3" cy="39.6" r=".56"/>
<circle cx="206.3" cy="39.7" r=".27"/>
<circle cx="209" cy="39.6" r=".56"/>
<circle cx="209" cy="39.6" r=".26"/>
<circle cx="211.7" cy="39.6" r=".56"/>
<circle cx="211.7" cy="39.7" r=".27"/>
<circle cx="109.7" cy="59" r=".25"/>
<circle cx="109.7" cy="58.9" r=".56"/>
<circle cx="112.4" cy="58.9" r=".56"/>
<circle cx="112.4" cy="58.9" r=".26"/>
<circle cx="115.1" cy="59" r=".25"/>
<circle cx="115.1" cy="58.9" r=".56"/>
<circle cx="117.8" cy="58.9" r=".56"/>
<circle cx="117.8" cy="58.9" r=".26"/>
<circle cx="202.3" cy="42.7" r=".57"/>
<circle cx="202.3" cy="45.7" r=".6"/>
<circle cx="202.3" cy="42.7" r=".27"/>
<circle cx="202.3" cy="45.7" r=".9"/>
<circle cx="203.6" cy="48.7" r=".9"/>
<circle cx="203.6" cy="48.7" r=".6"/>
<circle cx="204.9" cy="45.7" r=".9"/>
<circle cx="205" cy="42.7" r=".25"/>
<circle cx="205" cy="42.7" r=".57"/>
<circle cx="205" cy="45.7" r=".6"/>
<circle cx="206.3" cy="48.7" r=".6"/>
<circle cx="206.3" cy="48.7" r=".9"/>
<circle cx="207.6" cy="44.2" r="12"/>
<circle cx="207.7" cy="42.7" r=".57"/>
<circle cx="207.7" cy="44.2" r="10.5"/>
<circle cx="207.7" cy="45.7" r=".6"/>
<circle cx="207.7" cy="44.2" r="9.5"/>
<circle cx="207.7" cy="42.7" r=".27"/>
<circle cx="207.7" cy="45.7" r=".9"/>
<circle cx="207.7" cy="44.2" r="13.5"/>
<circle cx="209" cy="48.7" r=".9"/>
<circle cx="209" cy="48.7" r=".6"/>
<circle cx="210.4" cy="42.7" r=".25"/>
<circle cx="210.4" cy="45.7" r=".89"/>
<circle cx="210.4" cy="42.7" r=".57"/>
<circle cx="210.4" cy="45.7" r=".6"/>
<circle cx="211.7" cy="48.7" r=".6"/>
<circle cx="211.7" cy="48.7" r=".9"/>
<circle cx="213.1" cy="42.7" r=".57"/>
<circle cx="213.1" cy="45.7" r=".6"/>
<circle cx="213.1" cy="45.7" r=".9"/>
<circle cx="213.1" cy="42.6" r=".26"/>
<circle cx="26.1" cy="76" r=".15"/>
<circle cx="27" cy="74.6" r=".16"/>
<circle cx="27.7" cy="76.5" r=".16"/>
<circle cx="28.5" cy="75.2" r=".16"/>
<circle cx="29.2" cy="77.1" r=".16"/>
<circle cx="30.7" cy="77.7" r=".15"/>
<circle cx="108.4" cy="61.9" r=".56"/>
<circle cx="108.4" cy="65" r=".9"/>
<circle cx="108.4" cy="61.9" r=".26"/>
<circle cx="108.4" cy="65" r=".6"/>
<circle cx="109.7" cy="68" r=".9"/>
<circle cx="109.7" cy="68" r=".6"/>
<circle cx="111.1" cy="65" r=".91"/>
<circle cx="111.1" cy="65" r=".6"/>
<circle cx="111.1" cy="61.9" r=".56"/>
<circle cx="111.1" cy="61.9" r=".27"/>
<circle cx="112.4" cy="68" r=".91"/>
<circle cx="112.4" cy="68" r=".6"/>
<circle cx="113.7" cy="63.5" r="19"/>
<circle cx="113.7" cy="61.9" r=".56"/>
<circle cx="113.8" cy="65" r=".9"/>
<circle cx="113.8" cy="63.5" r="18.7"/>
<circle cx="113.8" cy="61.9" r=".26"/>
<circle cx="113.8" cy="63.4" r="11.7"/>
<circle cx="113.8" cy="63.4" r="15.2"/>
<circle cx="113.8" cy="63.5" r="15.8"/>
<circle cx="113.8" cy="65" r=".6"/>
<circle cx="113.8" cy="63.5" r="12"/>
<circle cx="113.8" cy="63.5" r="13"/>
<circle cx="113.8" cy="63.4" r="15.6"/>
<circle cx="113.8" cy="63.5" r="16.5"/>
<circle cx="113.8" cy="63.5" r="8.2"/>
<circle cx="113.8" cy="63.5" r="18.4"/>
<circle cx="113.8" cy="63.5" r="13.3"/>
<circle cx="115.1" cy="68" r=".91"/>
<circle cx="115.1" cy="68" r=".6"/>
<circle cx="116.5" cy="65" r=".91"/>
<circle cx="116.5" cy="65" r=".6"/>
<circle cx="116.5" cy="61.9" r=".56"/>
<circle cx="116.5" cy="61.9" r=".27"/>
<circle cx="117.8" cy="68" r=".91"/>
<circle cx="117.8" cy="68" r=".6"/>
<circle cx="119.1" cy="61.9" r=".56"/>
<circle cx="119.1" cy="65" r=".9"/>
<circle cx="119.2" cy="61.9" r=".26"/>
<circle cx="119.2" cy="65" r=".6"/>
<circle cx="219.7" cy="98.8" r=".15"/>
<circle cx="221.3" cy="99.3" r=".17"/>
<circle cx="217" cy="102.9" r=".36"/>
<circle cx="217.7" cy="104.8" r=".35"/>
<circle cx="218.5" cy="103.3" r=".35"/>
<circle cx="219.3" cy="105.3" r=".37"/>
<circle cx="220.1" cy="103.8" r=".37"/>
<circle cx="220.8" cy="105.8" r=".35"/>
<circle cx="221.6" cy="104.3" r=".37"/>
<circle cx="222.4" cy="106.2" r=".37"/>
<circle cx="223.2" cy="104.8" r=".37"/>
</g>
<g font-size="6.9" fill="#191924">
<text x="118" y="179.8">WBMS_Compact_Interface_Cable</text>
<text x="210" y="198.7">33088</text>
<text x="273" y="198.7">2</text>
<text x="281.5" y="198.7">2</text>
</g>
<text font-size="5.5" fill="#191924" x="118.3" y="185.6">Wiring Diagram - Pin out</text>
<g font-size="4.2" fill="#191924">
<text x="200.9" y="16.2">12</text>
<text x="189" y="21.3">15</text>
<text x="195.9" y="21.3">16</text>
<text x="212.8" y="21.2">17</text>
<text x="219.9" y="21.2">18</text>
<text x="181.8" y="26.9">11</text>
<text x="227.5" y="28.4">13</text>
<text x="107" y="35.6">12</text>
<text x="182" y="32.2">10</text>
<text x="227.5" y="34.1">14</text>
<text x="95" y="40.7">15</text>
<text x="101.9" y="40.6">16</text>
<text x="118.8" y="40.5">17</text>
<text x="125.9" y="40.5">18</text>
<text x="87.9" y="46.2">11</text>
<text x="133.6" y="47.8">13</text>
<text x="88" y="51.6">10</text>
<text x="133.6" y="53.5">14</text>
<text x="183.9" y="56.5">5</text>
<text x="228.3" y="57.2">9</text>
<text x="183.9" y="62.3">6</text>
<text x="228.4" y="62.3">8</text>
<text x="193" y="69.5">1</text>
<text x="199.4" y="69.4">2</text>
<text x="212.1" y="69.4">3</text>
<text x="220" y="69.5">4</text>
<text x="90" y="75.8">5</text>
<text x="134.3" y="76.5">9</text>
<text x="203.8" y="75.4">7</text>
<text x="90" y="81.6">6</text>
<text x="134.4" y="81.6">8</text>
<text x="99.1" y="88.8">1</text>
<text x="105.5" y="88.8">2</text>
<text x="118.1" y="88.8">3</text>
<text x="126" y="88.8">4</text>
<text x="109.9" y="94.7">7</text>
<text x="25.5" y="99.3">18 pin Subsea connector</text>
<text x="20.3" y="118.6">connector pin no.</text>
<text x="21.5" y="114.3">Subsea &amp; Lemo</text>
<text x="75.4" y="116.5">Function</text>
<text x="35.3" y="123.2">1</text>
<text x="78.8" y="123.2">GND</text>
<text x="225.9" y="122.5">18 pin Lemo connector</text>
<text x="35.3" y="127.4">2</text>
<text x="35.3" y="131.6">3</text>
<text x="76.1" y="131.6">24 VDC</text>
<text x="78.8" y="127.4">GND</text>
<text x="35.3" y="135.8">4</text>
<text x="76.1" y="135.8">24 VDC</text>
<text x="35.3" y="140">5</text>
<text x="64.4" y="140">628 Com1 RX (IMU)</text>
<text x="35.3" y="144.2">6</text>
<text x="35.3" y="148.4">7</text>
<text x="64.6" y="144.2">628 Com1 TX (IMU)</text>
<text x="74.3" y="148.4">LAN, TX+</text>
<text x="35.3" y="152.6">8</text>
<text x="74.1" y="152.6">LAN, RX+</text>
<text x="34.2" y="160.6">10</text>
<text x="35.3" y="156.8">9</text>
<text x="62.6" y="160.6">628 Com1 GND (IMU)</text>
<text x="77.1" y="156.8">IRIG-B</text>
<text x="34.2" y="164.4">11</text>
<text x="74.2" y="164.4">IMU, TBD</text>
<text x="34.2" y="168.6">12</text>
<text x="34.2" y="172.8">13</text>
<text x="74.6" y="172.8">LAN, RX-</text>
<text x="74.8" y="168.6">LAN, TX-</text>
<text x="34.2" y="177">14</text>
<text x="63.3" y="177">GND (IRIG-B/RS232)</text>
<text x="34.2" y="181.2">15</text>
<text x="34.2" y="185.4">16</text>
<text x="73.3" y="185.4">24 V (IMU)</text>
<text x="74.5" y="181.2">0 V (IMU)</text>
<text x="34.2" y="189.6">17</text>
<text x="73.8" y="189.6">RS232 TX</text>
<text x="34.2" y="193.8">18</text>
<text x="73.5" y="193.8">RS232 RX</text>
</g>
<g font-size="4.1" fill="#191924">
<text x="117.7" y="154.8">MS</text>
<text x="134.5" y="154.6">2015-10-05</text>
<text x="154.1" y="154.2">-</text>
<text x="117.7" y="162.7">-</text>
<text x="134.9" y="162.9">-</text>
<text x="153.9" y="162.8">-</text>
<text x="117.8" y="170.7">-</text>
<text x="134.5" y="170.8">-</text>
<text x="153.7" y="170.5">-</text>
<text x="184.8" y="171.1">-</text>
<text x="157" y="197.9">1:1</text>
<text x="171.8" y="197.9">A4</text>
<text x="185.7" y="198">Production</text>
<text x="260.6" y="198.2">1 of1</text>
</g>
<g font-size="2.7" fill="#191924">
<text x="117.9" y="150.5">Design:</text>
<text x="134.5" y="150.5">Date</text>
<text x="148.9" y="150.5">:</text>
<text x="154.1" y="150.5">Material:</text>
<text x="117.9" y="158.5">Modified:</text>
<text x="134.5" y="158.5">Date</text>
<text x="148.9" y="158.5">:</text>
<text x="154.1" y="158.5">Surface finish:</text>
<text x="117.9" y="166.5">Approved:</text>
<text x="134.5" y="166.5">Date</text>
<text x="148.9" y="166.5">:</text>
<text x="154.1" y="166.5">General tolerance:</text>
<text x="183.7" y="166.5">Weight (g):</text>
<text x="117.9" y="192.5">Projection:</text>
<text x="154.1" y="192.5">Scale:</text>
<text x="168.1" y="192.5">Format:</text>
<text x="183.1" y="192.5">Status.:</text>
<text x="207.1" y="192.5">Drawing no.:</text>
<text x="272.1" y="192.5">Revision P/D:</text>
</g>
<g font-size="2.5">
<text x="23.1" y="8.2">1</text>
<text x="72.7" y="8.2">2</text>
<text x="122.7" y="8.2">3</text>
<text x="172.7" y="8.2">4</text>
<text x="222.7" y="8.2">5</text>
<text x="272.7" y="8.2">6</text>
<text x="6.7" y="30.7">A</text>
<text x="288.7" y="30.7">A</text>
<text x="6.7" y="80.7">B</text>
<text x="288.7" y="80.7">B</text>
<text x="6.7" y="130.7">C</text>
<text x="288.7" y="129.7">C</text>
<text x="288.6" y="179.9">D</text>
<text x="6.7" y="180.7">D</text>
<text x="23.1" y="203.2">1</text>
<text x="72.7" y="203.2">2</text>
<text x="121.9" y="203.3">3</text>
<text x="171.9" y="203.3">4</text>
<text x="221.9" y="203.3">5</text>
<text x="271.9" y="203.3">6</text>
</g>
<g font-size="2.1" fill="#191924">
<text x="140" y="150.5">(dd.mm.yy)</text>
<text x="140" y="158.5">(dd.mm.yy)</text>
<text x="140" y="166.5">(dd.mm.yy)</text>
</g>
</svg>
